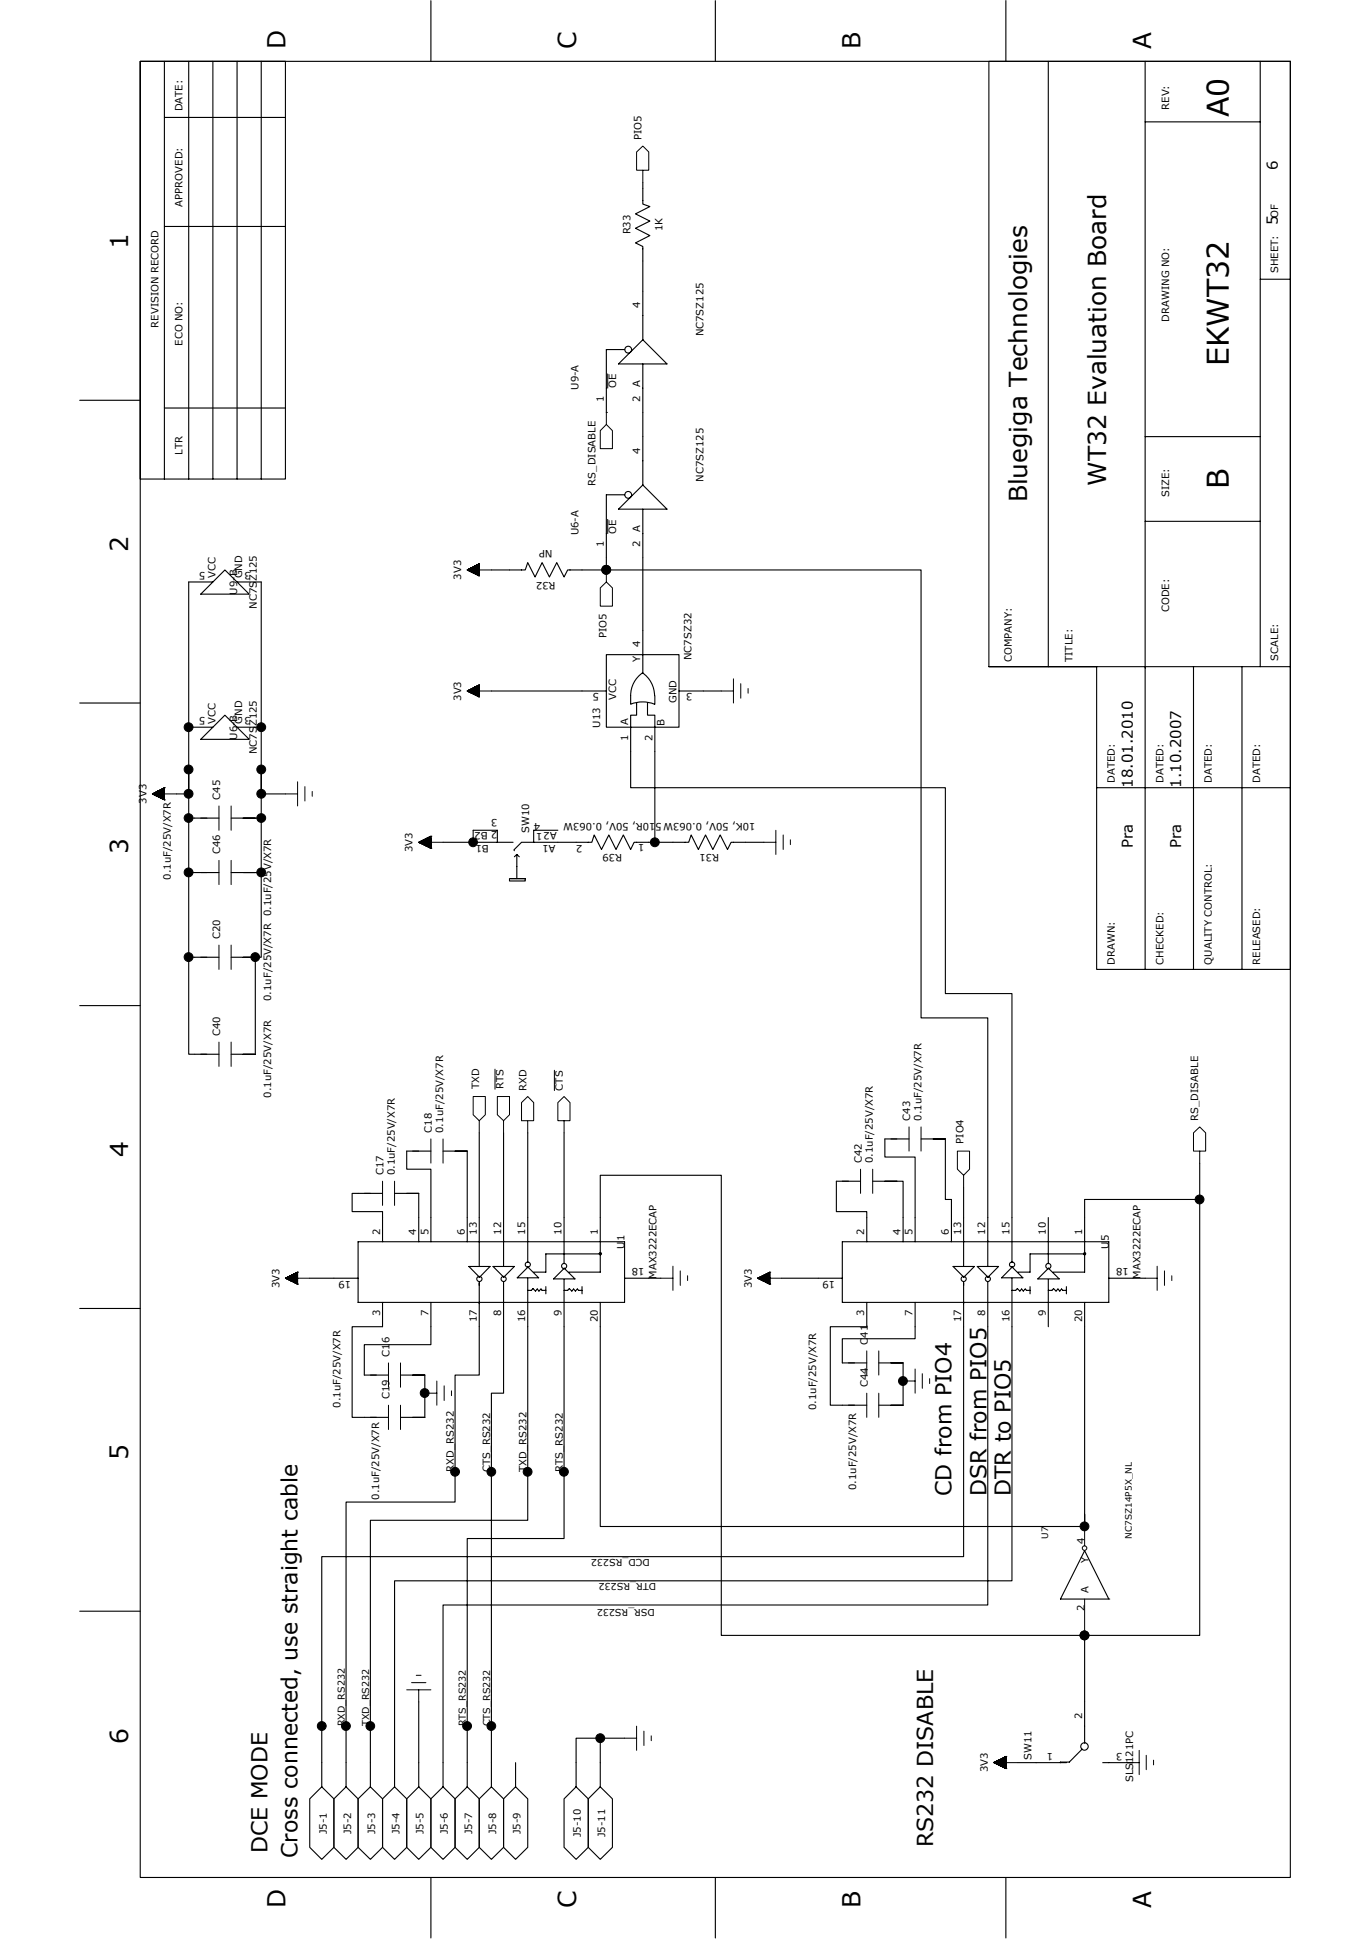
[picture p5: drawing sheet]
<svg xmlns="http://www.w3.org/2000/svg" width="210mm" height="297mm" viewBox="0 0 210 297" stroke-linecap="round" stroke-linejoin="round" font-family="sans-serif">
<g fill="none" stroke="#000" stroke-width=".17">
<path d="M21.5 9.4h176.2v278.2h-176.2zM21.5 9.4h22.2v64h-22.2zM25.2 18h18.5M25.2 9.4v64M28.9 9.4v64M32.6 9.4v64M36.3 9.4v64M40 9.4v64M66 .1v9.3M109.6 .1v9.3M151.5 9.4h46.2v139.1h-29.7v-46.4h-16.5zM154.1 .1v9.3"/>
<path d="M160.6 9.4v92.7M175.5 9.4v139.1M175.5 18.7h17.6M193.1 9.4v92.7M25.2 34.7h18.5M98.5 27.9v3.4l1.1 .3-2.2 1.2 2.2 1.1-2.2 1.1 2.2 1.1-2.2 1.1 1.1 .6v14.2M94.8 55.8l3.7-3.8 3.7 3.8zM95.7 53.6h-2.8v9.6M98.5 55.8v18.5M193.1 42.8h4.6M12.2 61.3h9.3M25.2 62.5h18.5"/>
<path d="M92.9 63.2h.1M94.8 78l3.7-3.7 3.7 3.7zM95.7 75.8h-2.8v11.5M98.5 78v25.1a4.2 4.2 0 0 0-1.9 3.5v1.3a4.8 4.8 0 0 1 3.7 0M175.5 66.9h17.6M175.5 79.9h17.6M30.8 91l3.7-3.7 3.7 3.7zM32.6 89.2h-3.7v32.4h-1.8M36.3 89.2h3.7v32.4M75.3 87.3h5.2l.4-1.1 1.1 2.2 1.1-2.2 1.1 2.2 1.1-2.2 1.1 2.2 .6-1.1h5.9M92.9 87.3h.1M92.9 87.3h48.2v68.6h10.2v38.1"/>
<path d="M12.2 107.7h9.3M28.9 117.9v7.4h4.6M28.9 111.4h3.7M30.8 113.3l3.7-3.7 3.7 3.7zM36.3 111.4h3.7M40 111.4h.1M40 117.9v7.4h-4.6M75.3 105.9h17.6M92.9 100.3h11.1v11.1h-11.1zM97.5 107.7v1.9h-.9v11.1h48.2v31.5h10.2v41.2M98.4 103.1a4.3 4.3 0 0 1 1.9 3.5M99.2 107.7v1.9h1.1v19.4h-3.1l-.6 1.1-1.1-2.2-1.1 2.2-1.1-2.2-1.1 2.2-1.2-2.2-.3 1.1h-8.9"/>
<path d="M100.3 106.6v1.3M104 105.9h6.5M151.5 102.1h46.2M182.9 102.1v46.4M190.3 102.1v46.4M28.9 133.7v12.9h4.6M28.9 125.3v8.4M28.9 133.7h4.6M35.4 133.7h4.6M40 121.6h.1M40 133.7v12.9h-.9M40 125.3v8.4"/>
<path d="M40 121.6h3.7M67.9 129h4.6v-1.8h3.7v1.8M72.5 129h.1M72.5 129h6.1M78.3 134.6h2.2h-2.4v.4h2.4v-.4M79.2 130.9v3.7M79.2 130.9l.4 .4M79.2 130.9l-.4 .4M81.8 129h-1.9l-1.2 1.2 .1 .1M85.5 127.2h-3.7v1.8M100.3 129h5.2l.4-1.1 1.1 2.2 1.1-2.2 1.1 2.2 1.1-2.2 1.2 2.2 .5-1.1h5M168 120.7h29.7"/>
<path d="M12.2 154.1h9.3M28.9 146.6v14.9h4.6M35.4 146.6h3.7M39.1 146.6v14.9h-3.7M66 176.3h-3.7v2.8h3.7v11.1M67.9 176.3h3.7v13.9M73.4 173.5v20.5M77.2 173.5v20.5M80.9 173.5v19.9M86.4 173.5v20.1M139.3 174.5h-3.7v2.7h4.6v13M141.1 174.5h3.7v9.2h1v6.5"/>
<path d="M183.8 178.2v5.5M47.5 195.8h7.4M54.9 190.2h40.8v9.3h-40.8zM58.6 199.5v3.7h-4.6v13.9h5.5M58.6 182.8h-4.6v2.8h4.6v4.6M60.5 182.8h3.7v7.4M66 199.5v6.5h-10.2v4.7h3.7M71.8 194h3.3l-1.6 1.7zM73.4 196.3v14.4h-3.7v19.4h-16.7v43.6M75.5 194h3.3l-1.6 1.7zM77.2 196.3v17.1h-1.9v60.3M80.9 195.8v37.1h-24.2v40.8"/>
<path d="M80.9 194.1l1.6 1.6h-3.3zM80.9 197.7h.5l.3-.3 .3 .4 .3-.3 .3 .3 .3-.3 .2 .2h.5M83.6 197.1v1.1M86.4 196v39.7h-14.8v38M86.4 194.3l1.7 1.6h-3.3zM86.4 197.7h.6l.2-.3 .4 .4 .3-.3 .3 .3 .3-.3 .1 .2h.6M87.1 194.9h4.9v-14.9h18.5v70.5h55.7M89.2 197.1v1.1M92 199.5v34.3h74.2v-34.3M92 192.1h-8.4v2.8h-1.8M95.7 195.8h5.5M119.8 195.8h9.3"/>
<path d="M129.1 190.2h40.8v9.3h-40.8zM131.8 181h-3.7v4.6h4.7v4.6M132.8 199.5v3.7h-5.6v12.1h5.6M133.7 181h4.7v9.2M140.2 199.5v5.6h-11.1v3.7h3.7M146 194h3.3l-1.6 1.7zM147.6 196.3v42.2h-98.3v25.9M147.6 181.9v12.1M149.7 194h3.3l-1.6 1.7zM151.3 196.3v49.6h-83.4v27.8M155 195.8v46.4h-94.5v31.5M155 194.1l1.7 1.6h-3.2z"/>
<path d="M155 194.1h.1M155 197.7h.6l.3-.3 .4 .4 .2-.3 .3 .3 .3-.3 .2 .2h.5M157.8 197.1v1.1M160.6 186.5v7.1M160.6 194.3l1.7 1.6h-3.3zM160.6 196v7.2M160.6 197.7h.6l.2-.3 .4 .4 .3-.3 .3 .3 .2-.3 .3 .2h.5M163.4 197.1v1.1M166.1 191.9h.2v.3h-.2zM166.2 192.1h-8.4v2.8h-1.8M169.9 195.8h5.6M183.8 183.7h-17.6v11.2h-4.8"/>
<path d="M183.8 183.7v66.8h-17.6M12.2 200.4h9.3M61.4 210.7h3.7v6.4h-3.7M134.6 208.8h3.8v6.5h-3.8M166.2 237.6l3.7 7.4h-7.4zM166.2 232v1.8M12.2 246.8h9.3M166.2 250.5h.1M166.2 250.5v16.5M49.3 273.7l1.9 1.9v7.4l-1.9 1.8-1.8-1.8v-7.4zM49.3 264.4h.1M49.3 264.4v9.3"/>
<path d="M51.2 275.6l1.8-1.9 1.9 1.9v7.4l-1.9 1.8-1.8-1.8zM54.9 275.6l1.8-1.9 1.9 1.9v7.4l-1.9 1.8-1.8-1.8zM58.6 275.6l1.9-1.9 1.8 1.9v7.4l-1.8 1.8-1.9-1.8zM64.2 273.7l1.8 1.9v7.4l-1.8 1.8-1.9-1.8v-7.4zM64.2 260.7v13M66 275.6l1.9-1.9 1.8 1.9v7.4l-1.8 1.8-1.9-1.8zM69.7 275.6l1.9-1.9 1.8 1.9v7.4l-1.8 1.8-1.9-1.8zM73.4 275.6l1.9-1.9 1.9 1.9v7.4l-1.9 1.8-1.9-1.8zM77.2 275.6l1.8-1.9 1.9 1.9v7.4l-1.9 1.8-1.8-1.8zM79 270v3.7M88.3 273.7l1.8 1.9v7.4l-1.8 1.8-1.9-1.8v-7.4zM90.1 275.6l1.9-1.9 1.8 1.9v7.4l-1.8 1.8-1.9-1.8z"/>
<path d="M92 266.3v7.4M95.7 266.3h-7.4v7.4M156 270h7.4M165.8 267.9l-2 2h-1.3v.1M169 270h4.6M66 287.6v9.3M109.6 287.6v9.3M154.1 287.6v9.3"/>
<circle cx="96.3" cy="53.6" r=".52"/>
<circle cx="96.3" cy="75.8" r=".52"/>
<circle cx="73.5" cy="195.9" r=".4"/>
<circle cx="77.2" cy="195.9" r=".39"/>
<circle cx="80.9" cy="193.7" r=".39"/>
<circle cx="86.4" cy="193.9" r=".4"/>
<circle cx="92" cy="192.1" r=".17"/>
<circle cx="147.6" cy="195.9" r=".39"/>
<circle cx="151.4" cy="195.9" r=".39"/>
<circle cx="155.1" cy="193.7" r=".4"/>
<circle cx="160.6" cy="193.9" r=".4"/>
<circle cx="166.2" cy="267.5" r=".57"/>
</g>
<g fill="none" stroke="#000" stroke-width=".15">
<path d="M98.5 26.1h.9v-2.8l-.9-.9-1 .9v2.8h1v1.8M93.1 57.3v2.2M92.9 63.2v1.8l.9 1v2.7h-1.8v-2.7l.9-1M93.1 79.6v2.1M71.6 87.3l1.8-.9v1.8l-1.8-.9h3.7M71.6 87.3h.1M71.6 87.3h1.8M71.6 87.2v.1M71.6 87.4h1.8M71.8 87.2v.2M71.8 87.4h1.6M71.9 87.1v.4h1.5"/>
<path d="M72.1 87v.6M72.1 87.6h1.3M72.2 87v.6l1.2 .1M72.4 86.9v.8M72.4 87.7h1M72.5 86.8v1M72.6 87.8h.8M72.7 86.7v1.1M72.8 86.7v1.2M73 86.6v1.4M73 88h.4M73.1 86.5v1.6"/>
<path d="M73.2 88.1h.2M73.3 86.4v1.7M73.4 86.4v1.8h-.1M73.4 86.4v1.8M73.4 86.5h-.2v1.6M73.4 86.6h-.4v1.4M73.4 86.6h-.5v1.4h.5M73.4 86.7h-.7v1.2h.7M73.4 86.8h-.8v1M73.4 86.8h-.9v.9M73.4 86.9h-1.1v.8M73.4 87h-1.2v.6"/>
<path d="M73.4 87.1h-1.4v.4M73.4 87.1h-1.5v.3M73.4 87.2h-1.7v.2M92.9 87.3v1.9l.9 .9v2.8h-1.8v-2.8l.9-.9M45.6 119.8v3.7M71.6 105.9l1.8-1v1.9l-1.8-.9h3.7M71.6 105.9h.1M71.6 105.9h1.8M71.6 105.8v.1M71.8 105.7v.2M71.8 106h1.6M71.9 105.7v.3"/>
<path d="M71.9 106.1h1.5M72.1 105.6v.5M72.1 106.2h1.3M72.2 105.5v.7h1.2M72.4 105.4v.9M72.4 106.3h1M72.5 105.4v.9M72.6 106.4h.8M72.7 105.3v1.1M72.8 105.2v1.3M73 105.1v1.5M73 106.6h.4"/>
<path d="M73.1 105.1v1.5M73.2 106.7h.2M73.3 105v1.7M73.4 104.9v1.9l-.1-.1M73.4 105v1.7M73.4 105h-.2v1.7M73.4 105.1h-.4v1.5M73.4 105.2h-.5v1.3h.5M73.4 105.2h-.7v1.2h.7M73.4 105.3h-.8v1.1M73.4 105.4h-.9v.9M73.4 105.5h-1.1v.7"/>
<path d="M73.4 105.5h-1.2v.7M73.4 105.6h-1.4v.5M73.4 105.7h-1.5v.3M73.4 105.8h-1.7v.1M110.5 105.9h1.9M112.4 104v3.7M113.5 104.7v2.3M114.6 105.5v.7M23.3 121.6l1.9-.9v1.8l-1.9-.9h3.8M23.3 121.6h.1M23.3 121.6h1.9M23.5 121.5v.2"/>
<path d="M23.5 121.7h1.7M23.6 121.5v.3M23.6 121.8h1.6M23.8 121.4v.4M23.8 121.9h1.4M23.9 121.3v.6M23.9 121.9h1.3M24.1 121.2v.8M24.1 122h1.1M24.2 121.2v.8M24.4 121.1v1l.8 .1M24.5 121v1.2"/>
<path d="M24.6 122.2h.6M24.7 120.9v1.4M24.7 122.3h.5M24.8 120.9v1.5M24.9 122.4h.3M25 120.8v1.6M25 122.4h.2M25.1 120.7v1.8M25.2 122.5h.1M25.2 120.7h.1M25.2 120.7v1.8M25.2 120.8h-.2v1.6"/>
<path d="M25.2 120.8h-.3v1.6M25.2 120.9h-.4v1.4M25.2 121h-.6v1.2M25.2 121.1h-.7v1.1M25.2 121.1h-.9v1h.9M25.2 121.2h-1v.8M25.2 121.3h-1.2v.6M25.2 121.3h-1.3v.6M25.2 121.4h-1.5v.4M25.2 121.5h-1.6v.2M25.2 121.6h-1.8M33.5 123.5v3.7"/>
<path d="M33.5 131.8v3.7M35.4 123.5v3.7M35.4 131.8v3.7M43.7 121.6h1.9M46.7 120.5v2.2M47.8 121.2v.8M64.2 129l1.8-.9v1.8l-1.8-.9h3.7M64.2 129h.1M64.2 129.1h1.8M64.3 129v.1h1.7M64.5 128.9v.3M64.5 129.2h1.5"/>
<path d="M64.6 128.8v.4M64.6 129.3h1.4M64.7 128.7v.6M64.7 129.4h1.3M64.9 128.7v.7M64.9 129.4h1.1M65 128.6v.9M65.1 129.5h.9M65.2 128.5v1M65.2 129.6h.8M65.3 128.4v1.2M65.4 129.6h.6"/>
<path d="M65.5 128.4v1.3M65.6 128.3v1.5M65.7 129.8h.3M65.8 128.2v1.7M65.8 129.9h.2M65.9 128.1v1.8M66 129.9h.1M66 128.1h.1M66 128.1v1.8M66 128.2h-.1v1.7M66 128.2h-.3v1.6M66 128.3h-.4v1.4h.4"/>
<path d="M66 128.4h-.6v1.2M66 128.5h-.7v1.1M66 128.5h-.9v1M66 128.6h-1v.8M66 128.7h-1.2v.7M66 128.8h-1.3v.5M66 128.8h-1.5v.4M66 128.9h-1.6v.2M66 129l-1.8 .1M117 129h1.9M118.9 127.2v3.7M120 127.9v2.2"/>
<path d="M121.1 128.7v.7M33.5 144.8v3.7M33.5 159.6v3.8M35.4 144.8v3.7M35.4 159.6v3.8M66 174.5v3.7M67.9 174.5v3.7M73.4 171.7l-.9-.9v-2.8h1.9v2.8l-1 .9v1.8M75.8 163.8v3.1M77.2 171.7l-1-.9v-2.8h1.9v2.8l-.9 .9v1.8M80.9 171.7h.9v-2.8l-.9-.9-1 .9v2.8h1v1.8M84.9 164v3.1"/>
<path d="M86.4 171.7h.9v-2.8l-.9-.9-.9 .9v2.8h.9v1.8M131.8 179.1v3.7M133.7 179.1v3.7M139.3 172.6v3.7M141.1 172.6v3.7M183.8 176.3h.9v-2.8l-.9-.9-.9 .9v2.8h.9v1.9M43.7 195.8l1.9-.9v1.8l-1.9-.9h3.8M43.7 195.8h.1M43.7 195.8h1.9M43.9 195.9h1.7M43.9 195.7v.2M44 196h1.6"/>
<path d="M44 195.7v.2M44.2 196.1h1.4M44.2 195.6v.4M44.3 196.2h1.3M44.3 195.5v.6M44.5 196.2h1.1M44.5 195.4v.8M44.6 195.4v.9M44.8 195.3v1M44.8 196.3h.8M44.9 195.2v1.2M45 196.4h.6"/>
<path d="M45.1 195.1v1.4M45.1 196.5h.5M45.2 195.1v1.5M45.3 196.6h.3M45.4 195v1.6M45.4 196.7h.2M45.5 194.9v1.8M45.6 196.7h.1M45.6 194.9h.1M45.6 194.9v1.8M45.6 195.3h-.9v1h.9M45.6 195.8h-1.8"/>
<path d="M45.6 195.7h-1.6v.2M45.6 195.6h-1.5v.4M45.6 195.5h-1.3v.6M45.6 195.5h-1.2v.7M45.6 195.4h-1v.8M45.6 195.3h-.7v1M45.6 195.2h-.6v1.2M45.6 195.1h-.4v1.4M45.6 195h-.3v1.6M45.6 194.9h-.1v1.8M58.6 181v3.7M60.5 181v3.7"/>
<path d="M101.2 195.8h1.9M103.1 194v3.7M104.2 194.7v2.2M105.3 195.4v.8M116.1 195.8l1.8-.9v1.8l-1.8-.9h3.7M116.1 195.8h.1M116.1 195.8h1.8M116.2 195.7v.2M116.2 195.9h1.7M116.4 195.7v.2M116.4 196h1.5M116.5 195.6v.4"/>
<path d="M116.5 196.1h1.4M116.7 195.5v.6M116.7 196.2h1.2M116.8 195.4v.8M116.8 196.2h1.1M117 195.4v.9M117 196.3h.9M117.1 195.3v1M117.2 196.3h.7M117.3 195.2v1.2M117.3 196.4h.6M117.4 195.1v1.4"/>
<path d="M117.5 196.5h.4M117.6 195.1v1.5M117.6 196.6h.3M117.7 195v1.6l.2 .1M117.9 194.9v1.8M117.9 196.7h.1M117.9 194.9h.1M117.9 194.9h-.1v1.8M117.9 195h-.2v1.6M117.9 195.1h-.4v1.4M117.9 195.2h-.6v1.2M117.9 195.3h-.7v1"/>
<path d="M117.9 195.3h-.8v1M117.9 195.4h-1v.8M117.9 195.5h-1.1v.7M117.9 195.5h-1.3v.6M117.9 195.6h-1.4v.4M117.9 195.7h-1.6v.2M117.9 195.8h-1.7M147.6 180l-.9-.9v-2.8h1.8v2.8l-.9 .9v1.9M175.5 195.8h1.8M177.3 194v3.7M178.4 194.7v2.2M179.5 195.4v.8"/>
<path d="M59.5 208.8v3.7M59.5 215.3v3.7M61.4 208.8v3.7M61.4 215.3v3.7M65.1 213.4h1.8M66.9 211.6v3.7M68.1 212.3v2.2M69.2 213.1v.7M132.8 206.9v3.8M132.8 213.4v3.7M134.6 206.9v3.8M134.6 213.4v3.7"/>
<path d="M138.4 211.6h1.8M140.2 209.7v3.7M141.3 210.4v2.3M142.4 211.2v.7M166.2 232v4.8M62.3 258.9h3.7M63.1 257.8h2.2M63.8 256.6h.7M64.2 258.9v1.8M166.2 245v5.5M169.9 245h.1M95.7 266.3h1.8"/>
<path d="M97.5 264.4v3.7M98.7 265.2v2.2M99.8 265.9v.8M152.3 270l1.8 .9v-1.8l-1.8 .9h3.7M152.3 270h1.8M152.3 270h.1M152.4 270h.1M152.5 269.9v.2M152.5 269.9h1.6M152.5 270.1h1.6M152.6 269.9v.3M152.6 269.8h1.5"/>
<path d="M152.7 269.8v.4h1.4M152.7 269.8v.4M152.7 269.7h1.4M152.8 270.3h1.3M152.8 269.7v.6M152.9 269.7v.6M152.9 269.7h1.2M153 270.3h1.1M153 269.7v.6M153 269.6v.8M153 269.6h1.1M153.1 270.4h1"/>
<path d="M153.1 269.6v.8M153.2 270.5h.9M153.3 269.5v1M153.4 269.5v1.1M153.5 269.4v1.2M153.5 270.6h.6M153.5 269.4h.6M153.6 269.3v1.4M153.7 270.7h.4M153.7 269.3h.4M153.7 269.3v1.4M153.8 269.3v1.4"/>
<path d="M153.8 270.8h.3M153.8 269.2h.3M153.9 269.2v1.6M154 270.8h.1M154 269.2h.1M154 269.2v1.6M154.1 269.1v1.8M154.1 270.9h.1M154.1 269.1h.1M154.1 269.5h-.7v1l.7 .1M154.1 269.5l-.9 .1v.8M172.7 270h1.8"/>
<path d="M174.5 268.1v3.8M175.6 268.9v2.2M176.7 269.6v.8"/>
<circle cx="166.2" cy="237.2" r=".35"/>
</g>
<g fill="#000" stroke="#000" stroke-width=".15">
<circle cx="92.9" cy="87.3" r=".68"/>
<circle cx="28.9" cy="111.4" r=".68"/>
<circle cx="28.9" cy="117.9" r=".68"/>
<circle cx="40" cy="111.4" r=".68"/>
<circle cx="40" cy="117.9" r=".68"/>
<circle cx="28.9" cy="121.6" r=".68"/>
<circle cx="28.9" cy="133.6" r=".68"/>
<circle cx="28.9" cy="125.3" r=".67"/>
<circle cx="40" cy="121.6" r=".68"/>
<circle cx="40" cy="133.6" r=".68"/>
<circle cx="40" cy="125.3" r=".67"/>
<circle cx="72.5" cy="129" r=".67"/>
<circle cx="100.3" cy="129" r=".68"/>
<circle cx="28.9" cy="146.6" r=".68"/>
<circle cx="39.1" cy="146.6" r=".67"/>
<circle cx="183.8" cy="183.7" r=".68"/>
<circle cx="65.1" cy="213.4" r=".68"/>
<circle cx="138.3" cy="211.6" r=".68"/>
<circle cx="69.7" cy="225.5" r=".68"/>
<circle cx="75.3" cy="225.5" r=".67"/>
<circle cx="80.8" cy="225.5" r=".68"/>
<circle cx="86.4" cy="225.5" r=".68"/>
<circle cx="166.2" cy="233.8" r=".68"/>
<circle cx="166.2" cy="250.5" r=".68"/>
<circle cx="49.3" cy="264.4" r=".68"/>
<circle cx="53" cy="264.4" r=".68"/>
<circle cx="56.7" cy="264.4" r=".67"/>
<circle cx="71.6" cy="264.4" r=".68"/>
<circle cx="75.3" cy="264.4" r=".67"/>
<circle cx="92" cy="266.3" r=".68"/>
</g>
<g font-size="4.6">
<text x="188.3" y="18" transform="rotate(-90 188.3 18)">A0</text>
<text x="188.3" y="56.1" transform="rotate(-90 188.3 56.1)">EKWT32</text>
<text x="188.3" y="75" transform="rotate(-90 188.3 75)">B</text>
</g>
<g font-size="3.8">
<text x="43.7" y="7.5" transform="rotate(-90 43.7 7.5)">D</text>
<text x="88.3" y="7.5" transform="rotate(-90 88.3 7.5)">C</text>
<text x="131.8" y="7.5" transform="rotate(-90 131.8 7.5)">B</text>
<text x="176.4" y="7.5" transform="rotate(-90 176.4 7.5)">A</text>
<text x="19.6" y="38.1" transform="rotate(-90 19.6 38.1)">1</text>
<text x="157.4" y="77" transform="rotate(-90 157.4 77)">Bluegiga Technologies</text>
<text x="169.5" y="74.4" transform="rotate(-90 169.5 74.4)">WT32 Evaluation Board</text>
<text x="19.6" y="84.5" transform="rotate(-90 19.6 84.5)">2</text>
<text x="19.6" y="130.9" transform="rotate(-90 19.6 130.9)">3</text>
<text x="19.6" y="177.2" transform="rotate(-90 19.6 177.2)">4</text>
<text x="19.6" y="223.6" transform="rotate(-90 19.6 223.6)">5</text>
<text x="19.6" y="267.2" transform="rotate(-90 19.6 267.2)">6</text>
<text x="43.7" y="292.3" transform="rotate(-90 43.7 292.3)">D</text>
<text x="88.3" y="292.3" transform="rotate(-90 88.3 292.3)">C</text>
<text x="131.8" y="292.3" transform="rotate(-90 131.8 292.3)">B</text>
<text x="176.4" y="292.3" transform="rotate(-90 176.4 292.3)">A</text>
</g>
<g font-size="3.4">
<text x="145.8" y="229.2" transform="rotate(-90 145.8 229.2)">CD from PIO4</text>
<text x="151.1" y="229.2" transform="rotate(-90 151.1 229.2)">DSR from PIO5</text>
<text x="154.9" y="229.2" transform="rotate(-90 154.9 229.2)">DTR to PIO5</text>
<text x="41" y="283.9" transform="rotate(-90 41 283.9)">DCE MODE</text>
<text x="45.6" y="284.6" transform="rotate(-90 45.6 284.6)">Cross connected, use straight cable</text>
<text x="143" y="283" transform="rotate(-90 143 283)">RS232 DISABLE</text>
</g>
<g font-size="2.3">
<text x="195.8" y="26.1" transform="rotate(-90 195.8 26.1)">6</text>
<text x="195.8" y="34.4" transform="rotate(-90 195.8 34.4)">5</text>
<text x="173.5" y="120.7" transform="rotate(-90 173.5 120.7)">18.01.2010</text>
<text x="181" y="120.7" transform="rotate(-90 181 120.7)">1.10.2007</text>
<text x="173.5" y="130" transform="rotate(-90 173.5 130)">Pra</text>
<text x="181" y="130" transform="rotate(-90 181 130)">Pra</text>
</g>
<g font-size="1.5">
<text x="28" y="17.1" transform="rotate(-90 28 17.1)">DATE:</text>
<text x="179.2" y="16.8" transform="rotate(-90 179.2 16.8)">REV:</text>
<text x="98.3" y="21.4" transform="rotate(-90 98.3 21.4)">PIO5</text>
<text x="28" y="31.6" transform="rotate(-90 28 31.6)">APPROVED:</text>
<text x="96.6" y="35.9" transform="rotate(-90 96.6 35.9)">R33</text>
<text x="101.5" y="35.4" transform="rotate(-90 101.5 35.4)">1K</text>
<text x="195.8" y="33.4" transform="rotate(-90 195.8 33.4)">OF</text>
<text x="195.8" y="41.8" transform="rotate(-90 195.8 41.8)">SHEET:</text>
<text x="98.1" y="47.2" transform="rotate(-90 98.1 47.2)">4</text>
<text x="24.3" y="50.2" transform="rotate(-90 24.3 50.2)">REVISION RECORD</text>
<text x="28" y="53" transform="rotate(-90 28 53)">ECO NO:</text>
<text x="107.8" y="51.5" transform="rotate(-90 107.8 51.5)">NC7SZ125</text>
<text x="179.2" y="49.3" transform="rotate(-90 179.2 49.3)">DRAWING NO:</text>
<text x="88.6" y="59.7" transform="rotate(-90 88.6 59.7)">U9-A</text>
<text x="94.4" y="59.5" transform="rotate(-90 94.4 59.5)">OE</text>
<text x="98.1" y="59.3" transform="rotate(-90 98.1 59.3)">A</text>
<text x="92.5" y="61.6" transform="rotate(-90 92.5 61.6)">1</text>
<text x="98.1" y="61.6" transform="rotate(-90 98.1 61.6)">2</text>
<text x="28" y="69.7" transform="rotate(-90 28 69.7)">LTR</text>
<text x="98.1" y="69.5" transform="rotate(-90 98.1 69.5)">4</text>
<text x="91.2" y="74.4" transform="rotate(-90 91.2 74.4)">RS_DISABLE</text>
<text x="107.8" y="73.8" transform="rotate(-90 107.8 73.8)">NC7SZ125</text>
<text x="179.2" y="76.2" transform="rotate(-90 179.2 76.2)">SIZE:</text>
<text x="88.6" y="82" transform="rotate(-90 88.6 82)">U6-A</text>
<text x="92.5" y="83.8" transform="rotate(-90 92.5 83.8)">1</text>
<text x="94.4" y="81.7" transform="rotate(-90 94.4 81.7)">OE</text>
<text x="98.1" y="83.8" transform="rotate(-90 98.1 83.8)">2</text>
<text x="98.1" y="81.5" transform="rotate(-90 98.1 81.5)">A</text>
<text x="31.5" y="87.6" transform="rotate(-180 31.5 87.6)">5</text>
<text x="33" y="88.6" transform="rotate(-90 33 88.6)">VCC</text>
<text x="37.1" y="88.6" transform="rotate(-90 37.1 88.6)">GND</text>
<text x="38.4" y="87.6" transform="rotate(-180 38.4 87.6)">3</text>
<text x="70.6" y="88.8" transform="rotate(-90 70.6 88.8)">3V3</text>
<text x="84.7" y="84.3" transform="rotate(-180 84.7 84.3)">NP</text>
<text x="85.1" y="89.2" transform="rotate(-180 85.1 89.2)">R32</text>
<text x="36.3" y="91.1" transform="rotate(-90 36.3 91.1)">U9-B</text>
<text x="39.3" y="93.3" transform="rotate(-90 39.3 93.3)">NC7SZ125</text>
<text x="179.2" y="93.8" transform="rotate(-90 179.2 93.8)">CODE:</text>
<text x="92.9" y="97.7" transform="rotate(-90 92.9 97.7)">PIO5</text>
<text x="98.1" y="101.4" transform="rotate(-90 98.1 101.4)">Y</text>
<text x="98.1" y="99.2" transform="rotate(-90 98.1 99.2)">4</text>
<text x="105.9" y="101.1" transform="rotate(-90 105.9 101.1)">NC7SZ32</text>
<text x="155" y="101.4" transform="rotate(-90 155 101.4)">COMPANY:</text>
<text x="164.3" y="101.4" transform="rotate(-90 164.3 101.4)">TITLE:</text>
<text x="195.8" y="101.2" transform="rotate(-90 195.8 101.2)">SCALE:</text>
<text x="70.6" y="107.4" transform="rotate(-90 70.6 107.4)">3V3</text>
<text x="91.8" y="106.2" transform="rotate(-180 91.8 106.2)">5</text>
<text x="94.4" y="107.2" transform="rotate(-90 94.4 107.2)">VCC</text>
<text x="103.7" y="107.7" transform="rotate(-90 103.7 107.7)">GND</text>
<text x="106.1" y="106.2" transform="rotate(-180 106.1 106.2)">3</text>
<text x="31.5" y="109.9" transform="rotate(-180 31.5 109.9)">5</text>
<text x="33" y="110.8" transform="rotate(-90 33 110.8)">VCC</text>
<text x="36.3" y="113.3" transform="rotate(-90 36.3 113.3)">U6-B</text>
<text x="37.1" y="110.8" transform="rotate(-90 37.1 110.8)">GND</text>
<text x="38.4" y="109.9" transform="rotate(-180 38.4 109.9)">3</text>
<text x="92" y="111.5" transform="rotate(-90 92 111.5)">U13</text>
<text x="96.2" y="113.5" transform="rotate(-90 96.2 113.5)">1</text>
<text x="96.3" y="111" transform="rotate(-90 96.3 111)">A</text>
<text x="99.9" y="113.5" transform="rotate(-90 99.9 113.5)">2</text>
<text x="101.8" y="111.2" transform="rotate(-90 101.8 111.2)">B</text>
<text x="39.3" y="115.5" transform="rotate(-90 39.3 115.5)">NC7SZ125</text>
<text x="170.8" y="120" transform="rotate(-90 170.8 120)">DATED:</text>
<text x="178.2" y="120" transform="rotate(-90 178.2 120)">DATED:</text>
<text x="185.7" y="119.9" transform="rotate(-90 185.7 119.9)">DATED:</text>
<text x="193.1" y="120" transform="rotate(-90 193.1 120)">DATED:</text>
<text x="22.4" y="123.1" transform="rotate(-90 22.4 123.1)">3V3</text>
<text x="33.7" y="122.5" transform="rotate(-90 33.7 122.5)">C45</text>
<text x="76.2" y="125.5" transform="rotate(-180 76.2 125.5)">3</text>
<text x="33.7" y="130.9" transform="rotate(-90 33.7 130.9)">C46</text>
<text x="63.2" y="130.5" transform="rotate(-90 63.2 130.5)">3V3</text>
<text x="74.9" y="129.4" transform="rotate(-180 74.9 129.4)">B1</text>
<text x="76.2" y="127.4" transform="rotate(-180 76.2 127.4)">2 B2</text>
<text x="81.1" y="127.6" transform="rotate(-90 81.1 127.6)">SW10</text>
<text x="82.7" y="126" transform="rotate(-180 82.7 126)">4</text>
<text x="85.1" y="129.4" transform="rotate(-180 85.1 129.4)">A1</text>
<text x="85.3" y="127.5" transform="rotate(-180 85.3 127.5)">A21</text>
<text x="89.2" y="129.4" transform="rotate(-180 89.2 129.4)">2</text>
<text x="95.3" y="130.9" transform="rotate(-180 95.3 130.9)">R39</text>
<text x="98.8" y="129.3" transform="rotate(-180 98.8 129.3)">1</text>
<text x="110.2" y="130.9" transform="rotate(-180 110.2 130.9)">R31</text>
<text x="115.7" y="126" transform="rotate(-180 115.7 126)">10K, 50V, 0.063W510R, 50V, 0.063W</text>
<text x="26.2" y="134.8" transform="rotate(-90 26.2 134.8)">0.1uF/25V/X7R</text>
<text x="33.7" y="143.9" transform="rotate(-90 33.7 143.9)">C20</text>
<text x="41.6" y="140.3" transform="rotate(-90 41.6 140.3)">0.1uF/25V/X7R</text>
<text x="170.8" y="147.8" transform="rotate(-90 170.8 147.8)">DRAWN:</text>
<text x="178.2" y="147.8" transform="rotate(-90 178.2 147.8)">CHECKED:</text>
<text x="185.7" y="147.8" transform="rotate(-90 185.7 147.8)">QUALITY CONTROL:</text>
<text x="193.1" y="147.8" transform="rotate(-90 193.1 147.8)">RELEASED:</text>
<text x="41.6" y="153.3" transform="rotate(-90 41.6 153.3)">0.1uF/25V/X7R</text>
<text x="33.7" y="158.7" transform="rotate(-90 33.7 158.7)">C40</text>
<text x="73.4" y="166.9" transform="rotate(-90 73.4 166.9)">TXD</text>
<text x="77.2" y="166.9" transform="rotate(-90 77.2 166.9)">RTS</text>
<text x="80.7" y="167.1" transform="rotate(-90 80.7 167.1)">RXD</text>
<text x="86.2" y="167.1" transform="rotate(-90 86.2 167.1)">CTS</text>
<text x="41.6" y="168.1" transform="rotate(-90 41.6 168.1)">0.1uF/25V/X7R</text>
<text x="66.2" y="173.5" transform="rotate(-90 66.2 173.5)">C18</text>
<text x="67.9" y="173.5" transform="rotate(-90 67.9 173.5)">0.1uF/25V/X7R</text>
<text x="139.4" y="171.7" transform="rotate(-90 139.4 171.7)">C43</text>
<text x="141.2" y="171.7" transform="rotate(-90 141.2 171.7)">0.1uF/25V/X7R</text>
<text x="183.6" y="171.7" transform="rotate(-90 183.6 171.7)">RS_DISABLE</text>
<text x="132" y="178.2" transform="rotate(-90 132 178.2)">C42</text>
<text x="133.8" y="178.2" transform="rotate(-90 133.8 178.2)">0.1uF/25V/X7R</text>
<text x="147.6" y="175.2" transform="rotate(-90 147.6 175.2)">PIO4</text>
<text x="58.8" y="180" transform="rotate(-90 58.8 180)">C17</text>
<text x="60.5" y="180" transform="rotate(-90 60.5 180)">0.1uF/25V/X7R</text>
<text x="58.2" y="189.1" transform="rotate(-90 58.2 189.1)">2</text>
<text x="63.8" y="189.1" transform="rotate(-90 63.8 189.1)">4</text>
<text x="65.6" y="189.1" transform="rotate(-90 65.6 189.1)">5</text>
<text x="71.2" y="189.1" transform="rotate(-90 71.2 189.1)">6</text>
<text x="73" y="189.1" transform="rotate(-90 73 189.1)">13</text>
<text x="76.8" y="189.1" transform="rotate(-90 76.8 189.1)">12</text>
<text x="80.5" y="189.1" transform="rotate(-90 80.5 189.1)">15</text>
<text x="86" y="189.1" transform="rotate(-90 86 189.1)">10</text>
<text x="91.6" y="189.1" transform="rotate(-90 91.6 189.1)">1</text>
<text x="95.7" y="191.3" transform="rotate(-90 95.7 191.3)">U1</text>
<text x="132.4" y="189.1" transform="rotate(-90 132.4 189.1)">2</text>
<text x="138" y="189.1" transform="rotate(-90 138 189.1)">4</text>
<text x="139.8" y="189.1" transform="rotate(-90 139.8 189.1)">5</text>
<text x="145.4" y="189.1" transform="rotate(-90 145.4 189.1)">6</text>
<text x="147.3" y="189.1" transform="rotate(-90 147.3 189.1)">13</text>
<text x="151" y="189.1" transform="rotate(-90 151 189.1)">12</text>
<text x="154.7" y="189.1" transform="rotate(-90 154.7 189.1)">15</text>
<text x="160.2" y="189.1" transform="rotate(-90 160.2 189.1)">10</text>
<text x="165.8" y="189.1" transform="rotate(-90 165.8 189.1)">1</text>
<text x="169.9" y="191.3" transform="rotate(-90 169.9 191.3)">U5</text>
<text x="42.8" y="197.3" transform="rotate(-90 42.8 197.3)">3V3</text>
<text x="53.8" y="196.2" transform="rotate(-180 53.8 196.2)">19</text>
<text x="98.7" y="194.3" transform="rotate(-180 98.7 194.3)">18</text>
<text x="100.6" y="195.9" transform="rotate(-90 100.6 195.9)">MAX3222ECAP</text>
<text x="115.2" y="197.3" transform="rotate(-90 115.2 197.3)">3V3</text>
<text x="128" y="196.2" transform="rotate(-180 128 196.2)">19</text>
<text x="173" y="194.3" transform="rotate(-180 173 194.3)">18</text>
<text x="174.8" y="195.9" transform="rotate(-90 174.8 195.9)">MAX3222ECAP</text>
<text x="58.2" y="201.6" transform="rotate(-90 58.2 201.6)">3</text>
<text x="65.6" y="201.6" transform="rotate(-90 65.6 201.6)">7</text>
<text x="73" y="202.6" transform="rotate(-90 73 202.6)">17</text>
<text x="76.8" y="201.6" transform="rotate(-90 76.8 201.6)">8</text>
<text x="80.5" y="202.6" transform="rotate(-90 80.5 202.6)">16</text>
<text x="86" y="201.6" transform="rotate(-90 86 201.6)">9</text>
<text x="91.6" y="202.6" transform="rotate(-90 91.6 202.6)">20</text>
<text x="132.4" y="201.6" transform="rotate(-90 132.4 201.6)">3</text>
<text x="139.8" y="201.6" transform="rotate(-90 139.8 201.6)">7</text>
<text x="147.3" y="202.6" transform="rotate(-90 147.3 202.6)">17</text>
<text x="151" y="201.6" transform="rotate(-90 151 201.6)">8</text>
<text x="154.7" y="202.6" transform="rotate(-90 154.7 202.6)">16</text>
<text x="160.2" y="201.6" transform="rotate(-90 160.2 201.6)">9</text>
<text x="165.8" y="202.6" transform="rotate(-90 165.8 202.6)">20</text>
<text x="59.7" y="207.9" transform="rotate(-90 59.7 207.9)">C16</text>
<text x="133" y="206" transform="rotate(-90 133 206)">C41</text>
<text x="52.2" y="215.6" transform="rotate(-90 52.2 215.6)">0.1uF/25V/X7R</text>
<text x="59.7" y="214.4" transform="rotate(-90 59.7 214.4)">C19</text>
<text x="133" y="212.5" transform="rotate(-90 133 212.5)">C44</text>
<text x="125.1" y="216" transform="rotate(-90 125.1 216)">0.1uF/25V/X7R</text>
<text x="69.5" y="225.5" transform="rotate(-90 69.5 225.5)">RXD_RS232</text>
<text x="75.1" y="225.5" transform="rotate(-90 75.1 225.5)">CTS_RS232</text>
<text x="80.7" y="225.5" transform="rotate(-90 80.7 225.5)">TXD_RS232</text>
<text x="86.2" y="225.5" transform="rotate(-90 86.2 225.5)">RTS_RS232</text>
<text x="58.1" y="229.7" transform="rotate(-90 58.1 229.7)">0.1uF/25V/X7R</text>
<text x="131.2" y="228.3" transform="rotate(-90 131.2 228.3)">0.1uF/25V/X7R</text>
<text x="99.6" y="238.8" transform="rotate(-180 99.6 238.8)">DCD_RS232</text>
<text x="166.2" y="236.6" transform="rotate(-90 166.2 236.6)">4</text>
<text x="166.8" y="239.4" transform="rotate(-90 166.8 239.4)">Y</text>
<text x="100.5" y="242.5" transform="rotate(-180 100.5 242.5)">DTR_RS232</text>
<text x="166.8" y="244" transform="rotate(-90 166.8 244)">A</text>
<text x="100.3" y="246.4" transform="rotate(-180 100.3 246.4)">DSR_RS232</text>
<text x="166.2" y="246.8" transform="rotate(-90 166.2 246.8)">2</text>
<text x="165.8" y="263.3" transform="rotate(-90 165.8 263.3)">2</text>
<text x="52.8" y="264.4" transform="rotate(-90 52.8 264.4)">RXD_RS232</text>
<text x="56.5" y="264.4" transform="rotate(-90 56.5 264.4)">TXD_RS232</text>
<text x="71.4" y="264.4" transform="rotate(-90 71.4 264.4)">RTS_RS232</text>
<text x="75.1" y="264.4" transform="rotate(-90 75.1 264.4)">CTS_RS232</text>
<text x="158" y="269.7" transform="rotate(-90 158 269.7)">SW11</text>
<text x="161.4" y="268.5" transform="rotate(-180 161.4 268.5)">1</text>
<text x="172" y="268.5" transform="rotate(-180 172 268.5)">3</text>
<text x="151.3" y="271.5" transform="rotate(-90 151.3 271.5)">3V3</text>
<text x="173.6" y="273" transform="rotate(-90 173.6 273)">SLS121PC</text>
<text x="50.1" y="281" transform="rotate(-90 50.1 281)">J5-1</text>
<text x="53.8" y="281" transform="rotate(-90 53.8 281)">J5-2</text>
<text x="57.5" y="281" transform="rotate(-90 57.5 281)">J5-3</text>
<text x="61.2" y="281" transform="rotate(-90 61.2 281)">J5-4</text>
<text x="64.9" y="281" transform="rotate(-90 64.9 281)">J5-5</text>
<text x="68.6" y="281" transform="rotate(-90 68.6 281)">J5-6</text>
<text x="72.3" y="281" transform="rotate(-90 72.3 281)">J5-7</text>
<text x="76" y="281" transform="rotate(-90 76 281)">J5-8</text>
<text x="79.7" y="281" transform="rotate(-90 79.7 281)">J5-9</text>
<text x="89" y="281.5" transform="rotate(-90 89 281.5)">J5-10</text>
<text x="92.7" y="281.5" transform="rotate(-90 92.7 281.5)">J5-11</text>
</g>
<g font-size="1.4">
<text x="160.6" y="235.7" transform="rotate(-90 160.6 235.7)">U7</text>
<text x="173.4" y="235.7" transform="rotate(-90 173.4 235.7)">NC7SZ14P5X_NL</text>
</g>
</svg>
